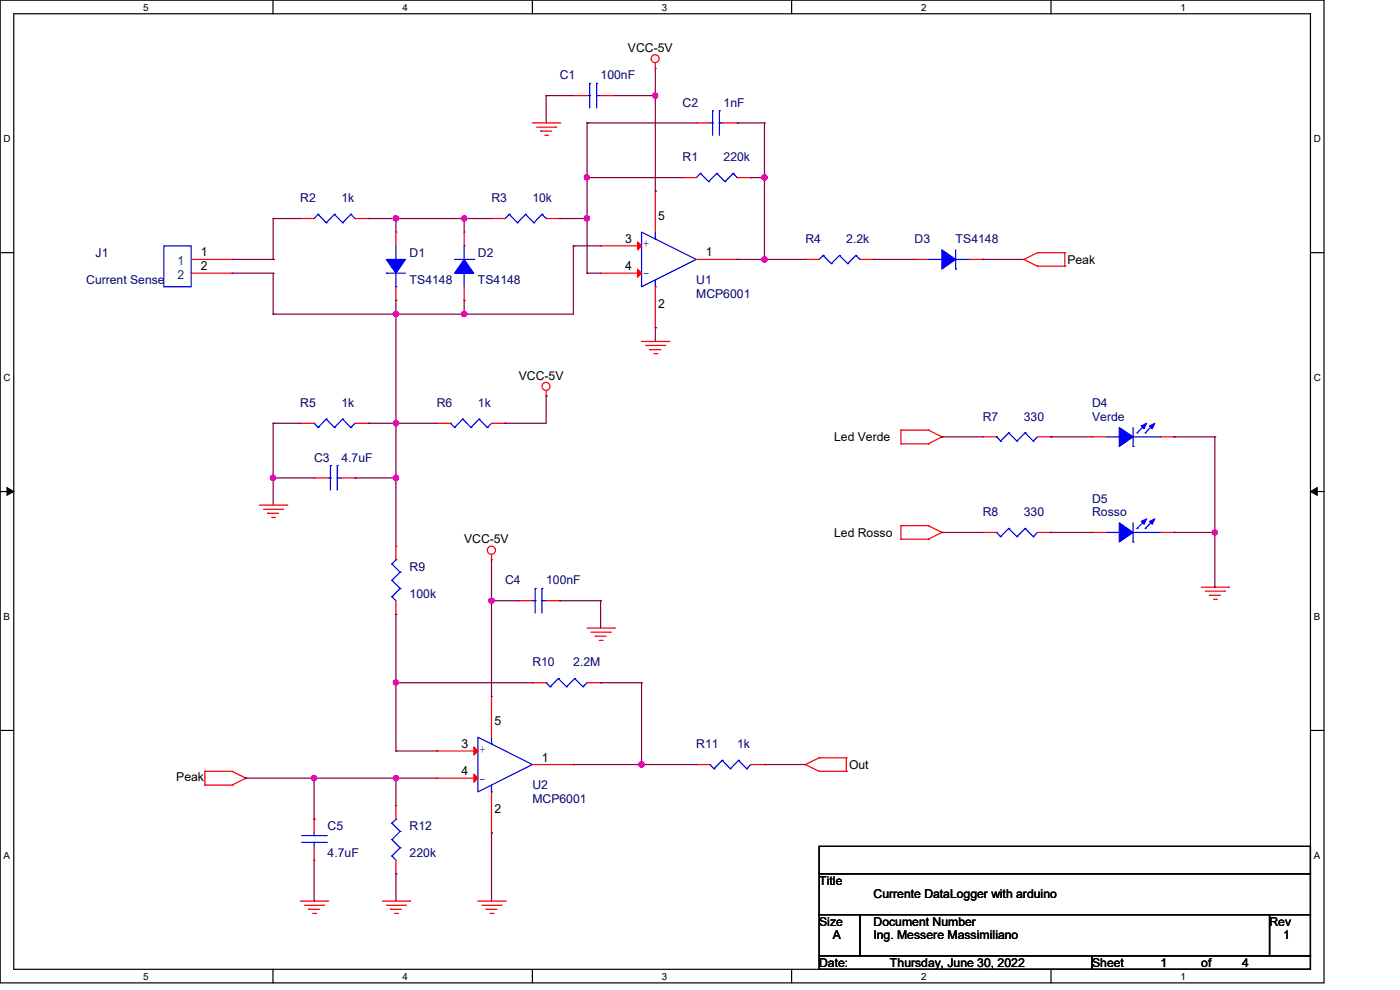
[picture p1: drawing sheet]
<svg xmlns="http://www.w3.org/2000/svg" width="297mm" height="210mm" viewBox="0 0 297 210" stroke-linecap="round" stroke-linejoin="round" font-family="sans-serif">
<path d="M0 0h280.9v208.5h-280.9zM2.9 2.9h275.1v202.7h-275.1z" fill="none" stroke="#000" stroke-width=".25"/>
<g fill="#fff">
<path d="M30.4 .3h1.1v2.4h-1.1z"/>
<path d="M30.4 205.9h1.1v2.3h-1.1z"/>
</g>
<path d="M57.9 0v2.9M57.9 205.6v2.9" fill="none" stroke="#000" stroke-width=".25"/>
<g fill="#fff">
<path d="M85.4 .3h1.1v2.4h-1.1z"/>
<path d="M85.4 205.9h1.1v2.3h-1.1z"/>
</g>
<path d="M112.9 0v2.9M112.9 205.6v2.9" fill="none" stroke="#000" stroke-width=".25"/>
<g fill="#fff">
<path d="M140.4 .3h1.2v2.4h-1.2z"/>
<path d="M140.4 205.9h1.2v2.3h-1.2z"/>
</g>
<path d="M167.9 0v2.9M167.9 205.6v2.9" fill="none" stroke="#000" stroke-width=".25"/>
<g fill="#fff">
<path d="M195.4 .3h1.2v2.4h-1.2z"/>
<path d="M195.4 205.9h1.2v2.3h-1.2z"/>
</g>
<path d="M223 0v2.9M223 205.6v2.9" fill="none" stroke="#000" stroke-width=".25"/>
<g fill="#fff">
<path d="M250.4 .3h1.2v2.4h-1.2z"/>
<path d="M250.4 205.9h1.2v2.3h-1.2z"/>
<path d="M.8 28.2h1.4v2.4h-1.4z"/>
<path d="M278.7 28.2h1.5v2.4h-1.5z"/>
<path d="M.8 78.9h1.4v2.3h-1.4z"/>
<path d="M278.7 78.9h1.5v2.3h-1.5z"/>
</g>
<path d="M0 53.6h2.9M278 53.6h2.9" fill="none" stroke="#000" stroke-width=".25"/>
<g fill="#fff">
<path d="M.8 129.6h1.3v2.3h-1.3z"/>
<path d="M278.7 129.6h1.4v2.3h-1.4z"/>
</g>
<path d="M0 104.3h2.9M278 104.3h2.9" fill="none" stroke="#000" stroke-width=".25"/>
<path d="M1.5 103.4l1.4 .9-1.4 .8zM278 104.3l1.4-.9v1.7z" fill="#000" stroke="#000" stroke-width=".21"/>
<g fill="#fff">
<path d="M.8 180.3h1.3v2.3h-1.3z"/>
<path d="M278.7 180.3h1.4v2.3h-1.4z"/>
</g>
<path d="M0 154.9h2.9M278 154.9h2.9M173.8 179.5h104.2v5.8h-104.2zM173.8 185.3h104.2v8.7h-104.2zM173.8 194h8.7v8.7h-8.7zM182.5 194h86.8v8.7h-86.8zM269.3 194h8.7v8.7h-8.7zM173.8 202.7h57.9v2.9h-57.9zM231.7 202.7h46.3v2.9h-46.3z" fill="none" stroke="#000" stroke-width=".25"/>
<g fill="none" stroke="#f00" stroke-width=".25">
<path d="M139 14.5h.1M139 13.3v1.2M112.9 26.1h5.8M113.8 27h4.1M114.7 27.8h.1M114.7 27.8h2.3M115.6 28.7h.5M116.1 28.7h.1M117.9 27h.1M118.7 26.1h.1M121.6 20.3h.1M121.6 20.3h2.9"/>
<path d="M127.4 20.3h2.9M130.3 20.3h.1M144.8 37.7h.1M144.8 37.7h2.9M147.7 26.1h.1M147.7 26.1h2.9M153.5 26.1h2.9M156.4 26.1h.1M156.4 37.7h2.9M159.3 37.7h.1M40.6 55h8.6M40.6 58h8.6"/>
<path d="M49.2 55h.1M49.2 58h.1M63.7 46.4h.1M63.7 46.4h2.9M75.3 46.4h2.9M78.2 46.4h.1M84 49.2h.1M84 49.2v3M98.5 49.2h.1M98.5 49.2v3M104.3 46.4h.1M104.3 46.4h2.8"/>
<path d="M115.9 46.4h2.8M118.7 46.4h.1M127.4 52.2h.1M127.4 58h.1M127.4 58h8.7M127.4 52.2h8.7M139 40.6h.1M139 40.6v8.6M147.7 55h8.7M156.4 55h.1M170.9 55h.1M170.9 55h2.9"/>
<path d="M182.5 55h2.8M185.3 55h.1M194 55h.1M194 55h2.9M205.6 55h2.9M208.5 55h.1M217.2 55h.1M217.2 55l2.9 1.5M220.1 53.6h.1M220.1 56.5h.1M220.1 53.6l-2.9 1.4M220.1 53.6h5.8"/>
<path d="M220.1 56.5h5.8M225.9 53.6h.1M225.9 56.5h.1M225.9 53.6v2.9M84 63.7h.1M84 60.8v2.9M98.5 63.7h.1M98.5 60.8v2.9M136.1 72.4h5.8M137 73.3h4.1M137.8 74.2h.1M137.8 74.2h2.4"/>
<path d="M138.7 75h.6M139 69.5h.1M139 60.8v8.7M139.3 75h.1M141.1 73.3h.1M141.9 72.4h.1M63.7 89.8h.1M63.7 89.8h2.9M75.3 89.8h2.9M78.2 89.8h.1M92.7 89.8h.1M92.7 89.8h2.9"/>
<path d="M104.3 89.8h2.8M107.1 89.8h.1M115.9 84h.1M115.9 82.8v1.2M191.1 94.1h.1M191.1 91.2h.1M191.1 91.2h5.8M191.1 94.1h5.8M191.1 91.2v2.9M196.9 91.2h.1M196.9 94.1h.1M196.9 91.2l2.9 1.5"/>
<path d="M199.8 92.7h.1M199.8 92.7l-2.9 1.4M208.5 92.7h.1M208.5 92.7h2.9M220.1 92.7h2.9M223 92.7h.1M231.7 92.7h.1M231.7 92.7h2.9M246.2 92.7h2.8M249 92.7h.1M55 107.1h5.8M55.9 108h4"/>
<path d="M56.8 108.9h.1M56.8 108.9h2.3M57.7 109.8h.5M58.2 109.8h.1M59.9 108h.1M60.8 107.1h.1M66.6 101.4h.1M66.6 101.4h2.9M72.4 101.4h2.9M75.3 101.4h.1M84 115.9h.1M84 115.9v2.8"/>
<path d="M104.3 118.7h.1M104.3 117.6v1.1M191.1 114.4h.1M191.1 111.5h.1M191.1 111.5v2.9M191.1 111.5h5.8M191.1 114.4h5.8M196.9 111.5h.1M196.9 114.4h.1M196.9 111.5l2.9 1.4M199.8 112.9h.1M199.8 112.9l-2.9 1.5"/>
<path d="M208.5 112.9h.1M208.5 112.9h2.9M220.1 112.9h2.9M223 112.9h.1M231.7 112.9h.1M231.7 112.9h2.9M246.2 112.9h2.8M249 112.9h.1M84 130.3h.1M84 127.4v2.9M110.1 127.4h.1M110.1 127.4h2.8"/>
<path d="M115.9 127.4h2.8M118.7 127.4h.1M124.5 133.2h5.8M125.4 134.1h4.1M126.3 135h.1M126.3 135h2.3M127.1 135.8h.6M127.7 135.8h.1M129.5 134.1h.1M130.3 133.2h.1M254.8 124.5h5.8M255.7 125.4h4.1"/>
<path d="M256.6 126.3h.1M256.6 126.3h2.3M257.4 127.1h.6M258 127.1h.1M259.8 125.4h.1M260.6 124.5h.1M92.7 159.3h.1M92.7 159.3h8.7M104.3 147.7h.1M104.3 147.7v8.7M112.9 144.8h.1M112.9 144.8h3"/>
<path d="M124.5 144.8h2.9M127.4 144.8h.1M43.5 166.5h.1M43.5 163.6h.1M43.5 166.5h5.7M43.5 163.6v2.9M43.5 163.6h5.7M49.2 166.5h.1M49.2 163.6h.1M49.2 163.6l3 1.5M52.2 165.1h.1M52.2 165.1l-3 1.4"/>
<path d="M66.6 173.8h.1M66.6 173.8v2.9M66.6 179.5v3M84 170.9h.1M84 170.9v2.9M92.7 165.1h.1M92.7 165.1h8.7M104.3 176.7h.1M104.3 168v8.7M112.9 162.2h8.7M121.6 162.2h.1M147.7 162.2h.1"/>
<path d="M147.7 162.2h2.9M159.3 162.2h2.9M162.2 162.2h.1M170.9 162.2h.1M170.9 162.2l2.9 1.4M173.8 160.7h.1M173.8 163.6h.1M173.8 163.6h5.7M173.8 160.7l-2.9 1.5M173.8 160.7h5.7M179.5 160.7h.1M179.5 163.6h.1"/>
<path d="M179.5 160.7v2.9M63.7 191.1h5.8M64.6 192h4.1M65.4 192.9h.1M65.4 192.9h2.4M66.3 193.8h.6M66.6 182.5h.1M66.9 193.8h.1M68.7 192h.1M69.5 191.1h.1M81.1 191.1h5.8M82 192h4"/>
<path d="M82.8 192.9h.1M82.8 192.9h2.4M83.7 193.8h.6M84 185.3h.1M84 182.5v2.8M84.3 193.8h.1M86 192h.1M86.9 191.1h.1M101.4 191.1h5.7M102.2 192h4.1M103.1 192.9h.1M103.1 192.9h2.3"/>
<path d="M104 193.8h.6M104.6 193.8h.1M106.3 192h.1M107.1 191.1h.1"/>
<circle cx="139" cy="12.4" r=".85"/>
<circle cx="115.8" cy="82" r=".85"/>
<circle cx="104.3" cy="116.7" r=".86"/>
</g>
<g fill="none" stroke="#00f" stroke-width=".25">
<path d="M125.1 17.7h.1M125.1 17.7v5.2M126.6 17.7h.1M126.6 17.7v5.2M124.5 20.3h.6M125.1 20.3h.1M126.6 20.3h.1M126.6 20.3h.8M148.6 36.8h.1M148.6 36.8l-.9 .9M148.6 36.8l1.7 1.7M150.3 38.5h.1"/>
<path d="M150.6 26.1h.6M151.2 26.1h.1M151.2 23.5h.1M151.2 23.5v5.2M152.1 36.8h.1M152.1 36.8l-1.8 1.7M152.1 36.8l1.7 1.7M152.6 23.5h.1M152.6 26.1h.1M152.6 26.1h.9M152.6 23.5v5.2M153.8 38.5h.1"/>
<path d="M155.5 36.8h.1M155.5 36.8l-1.7 1.7M155.5 36.8l.9 .9M156.4 37.7h.1M34.8 52.2h5.8v8.6h-5.8zM67.5 45.5h.1M67.5 45.5l-.9 .9M67.5 45.5l1.7 1.7M69.2 47.2h.1M71 45.5h.1M71 45.5l-1.8 1.7M71 45.5l1.7 1.7"/>
<path d="M72.7 47.2h.1M74.4 45.5h.1M74.4 45.5l-1.7 1.7M74.4 45.5l.9 .9M75.3 46.4h.1M82 58h.1M82 58h4M84 55h.1M84 52.2v2.8M84 58v2.8M96.4 55h4.1M98.5 58h.1"/>
<path d="M98.5 52.2h.1M98.5 52.2v2.8M98.5 58v2.8M100.5 55h.1M108 45.5h.1M108 45.5l-.9 .9M108 45.5l1.8 1.7M109.8 47.2h.1M111.5 45.5h.1M111.5 45.5l-1.7 1.7M111.5 45.5l1.7 1.7M113.2 47.2h.1"/>
<path d="M115 45.5h.1M115 45.5l-1.8 1.7M115 45.5l.9 .9M115.9 46.4h.1M136.1 49.2l11.6 5.8-11.6 5.8zM139 50.7h.1M139 49.2v1.5M139 59.4v1.4M174.6 54.2h.1M174.6 54.2l-.8 .8M174.6 54.2l1.8 1.7M176.4 55.9h.1"/>
<path d="M178.1 54.2h.1M178.1 54.2l-1.7 1.7M178.1 54.2l1.7 1.7M179.8 55.9h.1M181.6 54.2h.1M181.6 54.2l-1.8 1.7M181.6 54.2l.9 .8M182.5 55h.1M196.9 55h2.9M199.8 55h.1M202.7 57.1h.1M202.7 55h2.9"/>
<path d="M202.7 53v4.1M205.6 55h.1M84 60.8h.1M139 60.8h.1M66.6 89.8h.1M66.6 89.8l.9 .9M67.5 90.7h.1M69.2 88.9h.1M69.2 88.9l1.8 1.8M69.2 88.9l-1.7 1.8M70.1 98.8h.1M70.1 98.8v5.2"/>
<path d="M71 90.7h.1M71.5 98.8h.1M71.5 98.8v5.2M72.7 88.9h.1M72.7 88.9l1.7 1.8M72.7 88.9l-1.7 1.8M74.4 90.7h.1M75.3 89.8l-.9 .9M95.6 89.8h.1M95.6 89.8l.8 .9M96.4 90.7h.1M98.2 88.9h.1"/>
<path d="M98.2 88.9l1.7 1.8M98.2 88.9l-1.8 1.8M99.9 90.7h.1M101.6 88.9h.1M101.6 88.9l1.8 1.8M101.6 88.9l-1.7 1.8M103.4 90.7h.1M104.3 89.8l-.9 .9M211.4 92.7h.1M211.4 92.7l.9 .9M212.3 93.6h.1M214 91.8h.1"/>
<path d="M214 91.8l1.7 1.8M214 91.8l-1.7 1.8M215.7 93.6h.1M217.5 91.8h.1M217.5 91.8l1.7 1.8M217.5 91.8l-1.8 1.8M219.2 93.6h.1M220.1 92.7l-.9 .9M234.6 92.7h2.8M237.4 92.7h.1M240.4 94.7h.1M240.4 90.7v4"/>
<path d="M240.4 92.7h5.8M241.2 91.8h.1M243 91.8h.1M243 90.1l-1.8 1.7M244.7 90.1l-1.7 1.7M246.2 92.7h.1M69.5 101.4h.6M70.1 101.4h.1M71.5 101.4h.1M71.5 101.4h.9M83.1 119.6h.1M83.1 119.6l1.8 1.8"/>
<path d="M84 118.7h.1M84 118.7l-.9 .9M211.4 112.9h.1M211.4 112.9l.9 .9M212.3 113.8h.1M214 112.1h.1M214 112.1l1.7 1.7M214 112.1l-1.7 1.7M215.7 113.8h.1M217.5 112.1h.1M217.5 112.1l1.7 1.7M217.5 112.1l-1.8 1.7"/>
<path d="M219.2 113.8h.1M220.1 112.9l-.9 .9M234.6 112.9h2.8M237.4 112.9h.1M240.4 115h.1M240.4 110.9v4.1M240.4 112.9h5.8M241.2 112.1h.1M243 112.1h.1M243 110.4l-1.8 1.7M244.7 110.4l-1.7 1.7M246.2 112.9h.1"/>
<path d="M83.1 126.6h.1M83.1 123.1h.1M83.1 126.6l.9 .8M83.1 123.1l1.8 1.7M84.9 124.8h.1M84.9 121.4h.1M84.9 124.8l-1.8 1.8M84.9 121.4l-1.8 1.7M112.9 127.4h.6M113.5 127.4h.1M113.5 124.8h.1M113.5 124.8v5.2"/>
<path d="M115 124.8h.1M115 127.4h.1M115 127.4h.9M115 124.8v5.2M101.4 156.4l11.5 5.8-11.5 5.8zM104.3 157.8h.1M104.3 156.4v1.4M115.9 144.8h.1M115.9 144.8l.8 .9M116.7 145.7h.1M118.4 143.9h.1M118.4 143.9l1.8 1.8"/>
<path d="M118.4 143.9l-1.7 1.8M120.2 145.7h.1M121.9 143.9h.1M121.9 143.9l1.8 1.8M121.9 143.9l-1.7 1.8M123.7 145.7h.1M124.5 144.8l-.8 .9M64 178.7h5.2M64 177.2h5.2M66.6 177.2h.1M66.6 178.7h.1M66.6 176.7v.5"/>
<path d="M66.6 178.7v.8M69.2 178.7h.1M69.2 177.2h.1M83.1 178.1h.1M83.1 174.6h.1M83.1 178.1l1.8 1.7M83.1 174.6l1.8 1.8M84 173.8h.1M84 173.8l-.9 .8M84.9 179.8h.1M84.9 176.4h.1M84.9 179.8l-1.8 1.8"/>
<path d="M84.9 176.4l-1.8 1.7M104.3 168h.1M104.3 166.5v1.5M150.6 162.2h.1M150.6 162.2l.9 .9M151.5 163.1h.1M153.2 161.3h.1M153.2 161.3l1.7 1.8M153.2 161.3l-1.7 1.8M154.9 163.1h.1M156.7 161.3h.1M156.7 161.3l1.7 1.8"/>
<path d="M156.7 161.3l-1.8 1.8M158.4 163.1h.1M159.3 162.2l-.9 .9M83.1 181.6h.1M83.1 181.6l.9 .9"/>
</g>
<g fill="#f00" stroke="#f00" stroke-width=".25">
<path d="M100.5 158.5l.9 .8-.9 .8z"/>
<path d="M100.5 164.2l.9 .9-.9 .8z"/>
<path d="M135.3 51.3l.8 .9-.8 .8z"/>
<path d="M135.3 57.1l.8 .9-.8 .8z"/>
</g>
<g fill="#00f" stroke="#00f" stroke-width=".25">
<path d="M82 55h4l-2 3z" fill-rule="evenodd"/>
<path d="M237.4 90.7l3 2-3 2z" fill-rule="evenodd"/>
<path d="M243.8 90.4l1.2-.6-.6 1.1z" fill-rule="evenodd"/>
<path d="M242.1 90.4l1.1-.6-.5 1.1z" fill-rule="evenodd"/>
<path d="M98.5 55l2 3h-4.1z" fill-rule="evenodd"/>
<path d="M237.4 110.9l3 2-3 2.1z" fill-rule="evenodd"/>
<path d="M243.8 110.6l1.2-.5-.6 1.1z" fill-rule="evenodd"/>
<path d="M242.1 110.6l1.1-.5-.5 1.1z" fill-rule="evenodd"/>
<path d="M199.8 53l2.9 2-2.9 2.1z" fill-rule="evenodd"/>
</g>
<g fill="none" stroke="#800040" stroke-width=".25">
<path d="M139 14.5v26.1M115.9 20.3h.1M115.9 20.3v5.8M115.9 20.3h5.7M124.5 37.7h.1M124.5 26.1h.1M124.5 37.7h20.3M124.5 26.1v31.9M124.5 26.1h23.2M130.3 20.3h8.7M139 20.3h.1M156.4 26.1h.1"/>
<path d="M156.4 26.1h5.8M159.3 37.7h.1M159.3 37.7h2.9M162.2 37.7h.1M162.2 26.1h.1M162.2 26.1v28.9M49.2 55h8.8M49.2 58h8.8M58 55h.1M58 46.4h.1M58 58h.1M58 46.4h5.7"/>
<path d="M58 46.4v8.6M58 58v8.6M78.2 46.4h.1M78.2 46.4h26.1M84 46.4h.1M84 46.4v2.8M98.5 46.4h.1M98.5 46.4v2.8M118.7 46.4h.1M118.7 46.4h5.8M121.6 52.2h.1M121.6 52.2v14.4h-63.6"/>
<path d="M121.6 52.2h5.8M124.5 46.4h.1M124.5 58h.1M124.5 58h2.9M139 40.6h.1M156.4 55h.1M156.4 55h14.5M162.2 55h.1M185.3 55h.1M185.3 55h8.7M208.5 55h.1M208.5 55h8.7"/>
<path d="M58 66.6h.1M84 66.6h.1M84 63.7h.1M84 63.7v52.2M98.5 63.7h.1M98.5 66.6h.1M98.5 63.7v2.9M139 69.5h.1M139 69.5v2.9M58 89.8h.1M58 89.8v17.3M58 89.8h5.7"/>
<path d="M78.2 89.8h.1M78.2 89.8h14.5M84 89.8h.1M107.1 89.8h.1M115.9 84h.1M115.9 84v5.8h-8.8M199.8 92.7h.1M199.8 92.7h8.7M223 92.7h.1M223 92.7h8.7M249 92.7h.1M249 92.7h8.7"/>
<path d="M257.7 92.7h.1M257.7 92.7v31.8M58 101.4h.1M58 101.4h8.6M75.3 101.4h.1M75.3 101.4h8.7M84 101.4h.1M104.3 118.7v29M199.8 112.9h.1M199.8 112.9h8.7M223 112.9h.1M223 112.9h8.7"/>
<path d="M249 112.9h.1M249 112.9h8.7M84 130.3h.1M84 130.3v29M104.3 127.4h.1M104.3 127.4h5.8M118.7 127.4h.1M118.7 127.4h8.7M127.4 127.4h.1M127.4 127.4v5.8M257.7 124.5h.1M84 159.3h.1"/>
<path d="M84 144.8h.1M84 159.3h8.7M84 144.8h28.9M127.4 144.8h.1M127.4 144.8h8.7M136.1 144.8h.1M136.1 144.8v17.4M52.2 165.1h.1M52.2 165.1h40.5M66.6 165.1h.1M66.6 173.8h.1M66.6 165.1v8.7"/>
<path d="M84 165.1h.1M84 165.1v5.8M104.3 176.7h.1M104.3 176.7v14.4M121.6 162.2h.1M121.6 162.2h26.1M136.1 162.2h.1M162.2 162.2h.1M162.2 162.2h8.7M66.6 191.1h.1M66.6 182.5v8.6M84 185.3h.1"/>
<path d="M84 185.3v5.8"/>
</g>
<g fill="#f0f" stroke="#f0f" stroke-width=".25">
<circle cx="84" cy="46.3" r=".56"/>
<circle cx="124.5" cy="37.6" r=".55"/>
<circle cx="162.2" cy="55" r=".56"/>
<circle cx="162.2" cy="37.6" r=".56"/>
<circle cx="98.5" cy="46.3" r=".56"/>
<circle cx="98.5" cy="66.6" r=".55"/>
<circle cx="84" cy="66.6" r=".55"/>
<circle cx="57.9" cy="101.3" r=".55"/>
<circle cx="84" cy="89.8" r=".56"/>
<circle cx="84" cy="101.3" r=".55"/>
<circle cx="84" cy="144.8" r=".55"/>
<circle cx="104.3" cy="127.4" r=".56"/>
<circle cx="84" cy="165.1" r=".55"/>
<circle cx="66.6" cy="165.1" r=".55"/>
<circle cx="136.1" cy="162.2" r=".56"/>
<circle cx="257.7" cy="112.9" r=".55"/>
<circle cx="124.5" cy="46.3" r=".56"/>
<circle cx="139" cy="20.3" r=".55"/>
</g>
<g font-size="2.6">
<text x="133.2" y="11">VCC-5V</text>
<text x="139.7" y="46.7">5</text>
<text x="132.6" y="51.5">3</text>
<text x="42.6" y="54.4">1</text>
<text x="42.6" y="57.3">2</text>
<text x="132.6" y="57.3">4</text>
<text x="149.7" y="54.4">1</text>
<text x="226.4" y="55.9">Peak</text>
<text x="139.7" y="65.2">2</text>
<text x="110.1" y="80.5">VCC-5V</text>
<text x="176.9" y="93.6">Led Verde</text>
<text x="176.9" y="113.8">Led Rosso</text>
<text x="98.5" y="115.3">VCC-5V</text>
<text x="104.9" y="153.8">5</text>
<text x="97.9" y="158.7">3</text>
<text x="115" y="161.5">1</text>
<text x="37.4" y="165.7">Peak</text>
<text x="97.9" y="164.4">4</text>
<text x="180.1" y="163.1">Out</text>
<text x="104.9" y="172.4">2</text>
<text x="173.8" y="187.7">Title</text>
<text x="185.3" y="190.6">Currente DataLogger with arduino</text>
<text x="173.8" y="196.3">Size</text>
<text x="185.3" y="196.3">Document Number</text>
<text x="269.3" y="196.3">Rev</text>
<text x="176.7" y="199.3">A</text>
<text x="185.3" y="199.3">Ing. Messere Massimiliano</text>
<text x="272.2" y="199.3">1</text>
<text x="173.8" y="205.1">Date:</text>
<text x="188.8" y="205.1">Thursday, June 30, 2022</text>
<text x="231.7" y="205.1">Sheet</text>
<text x="246.2" y="205.1">1</text>
<text x="254.8" y="205.1">of</text>
<text x="263.5" y="205.1">4</text>
</g>
<g font-size="2.6" fill="#000080">
<text x="118.7" y="16.8">C1</text>
<text x="127.4" y="16.8">100nF</text>
<text x="144.8" y="22.6">C2</text>
<text x="153.5" y="22.6">1nF</text>
<text x="144.8" y="34.2">R1</text>
<text x="153.5" y="34.2">220k</text>
<text x="63.7" y="42.9">R2</text>
<text x="72.4" y="42.9">1k</text>
<text x="104.3" y="42.9">R3</text>
<text x="112.9" y="42.9">10k</text>
<text x="170.9" y="51.6">R4</text>
<text x="179.5" y="51.6">2.2k</text>
<text x="194" y="51.6">D3</text>
<text x="202.7" y="51.6">TS4148</text>
<text x="20.3" y="54.5">J1</text>
<text x="86.9" y="54.5">D1</text>
<text x="101.4" y="54.5">D2</text>
<text x="18.3" y="60.3">Current Sense</text>
<text x="86.9" y="60.3">TS4148</text>
<text x="101.4" y="60.3">TS4148</text>
<text x="147.7" y="60.3">U1</text>
<text x="147.7" y="63.2">MCP6001</text>
<text x="63.7" y="86.3">R5</text>
<text x="72.4" y="86.3">1k</text>
<text x="92.7" y="86.3">R6</text>
<text x="101.4" y="86.3">1k</text>
<text x="208.5" y="89.2">R7</text>
<text x="217.2" y="89.2">330</text>
<text x="231.7" y="86.3">D4</text>
<text x="231.7" y="89.2">Verde</text>
<text x="66.6" y="97.9">C3</text>
<text x="72.4" y="97.9">4.7uF</text>
<text x="231.7" y="106.6">D5</text>
<text x="208.5" y="109.5">R8</text>
<text x="217.2" y="109.5">330</text>
<text x="231.7" y="109.5">Rosso</text>
<text x="86.9" y="121.1">R9</text>
<text x="107.1" y="124">C4</text>
<text x="115.9" y="124">100nF</text>
<text x="86.9" y="126.9">100k</text>
<text x="112.9" y="141.4">R10</text>
<text x="121.6" y="141.4">2.2M</text>
<text x="147.7" y="158.7">R11</text>
<text x="156.4" y="158.7">1k</text>
<text x="112.9" y="167.4">U2</text>
<text x="112.9" y="170.3">MCP6001</text>
<text x="69.5" y="176.1">C5</text>
<text x="86.9" y="176.1">R12</text>
<text x="69.5" y="181.9">4.7uF</text>
<text x="86.9" y="181.9">220k</text>
</g>
<g font-size="2.6" fill="#00f">
<text x="136.4" y="52.5">+</text>
<text x="136.4" y="58.8">-</text>
<text x="101.6" y="159.6">+</text>
<text x="101.6" y="166">-</text>
</g>
<g font-size="2.6" fill="#004080">
<text x="37.7" y="56.2">1</text>
<text x="37.7" y="59.1">2</text>
</g>
<g font-size="2.1">
<text x="30.4" y="2.2">5</text>
<text x="85.4" y="2.2">4</text>
<text x="140.4" y="2.2">3</text>
<text x="195.4" y="2.2">2</text>
<text x="250.5" y="2.2">1</text>
<text x=".8" y="30.1">D</text>
<text x="278.7" y="30.1">D</text>
<text x=".8" y="80.8">C</text>
<text x="278.7" y="80.8">C</text>
<text x=".8" y="131.5">B</text>
<text x="278.7" y="131.5">B</text>
<text x=".8" y="182.2">A</text>
<text x="278.7" y="182.2">A</text>
<text x="30.4" y="207.8">5</text>
<text x="85.4" y="207.8">4</text>
<text x="140.4" y="207.8">3</text>
<text x="195.4" y="207.8">2</text>
<text x="250.5" y="207.8">1</text>
</g>
</svg>
